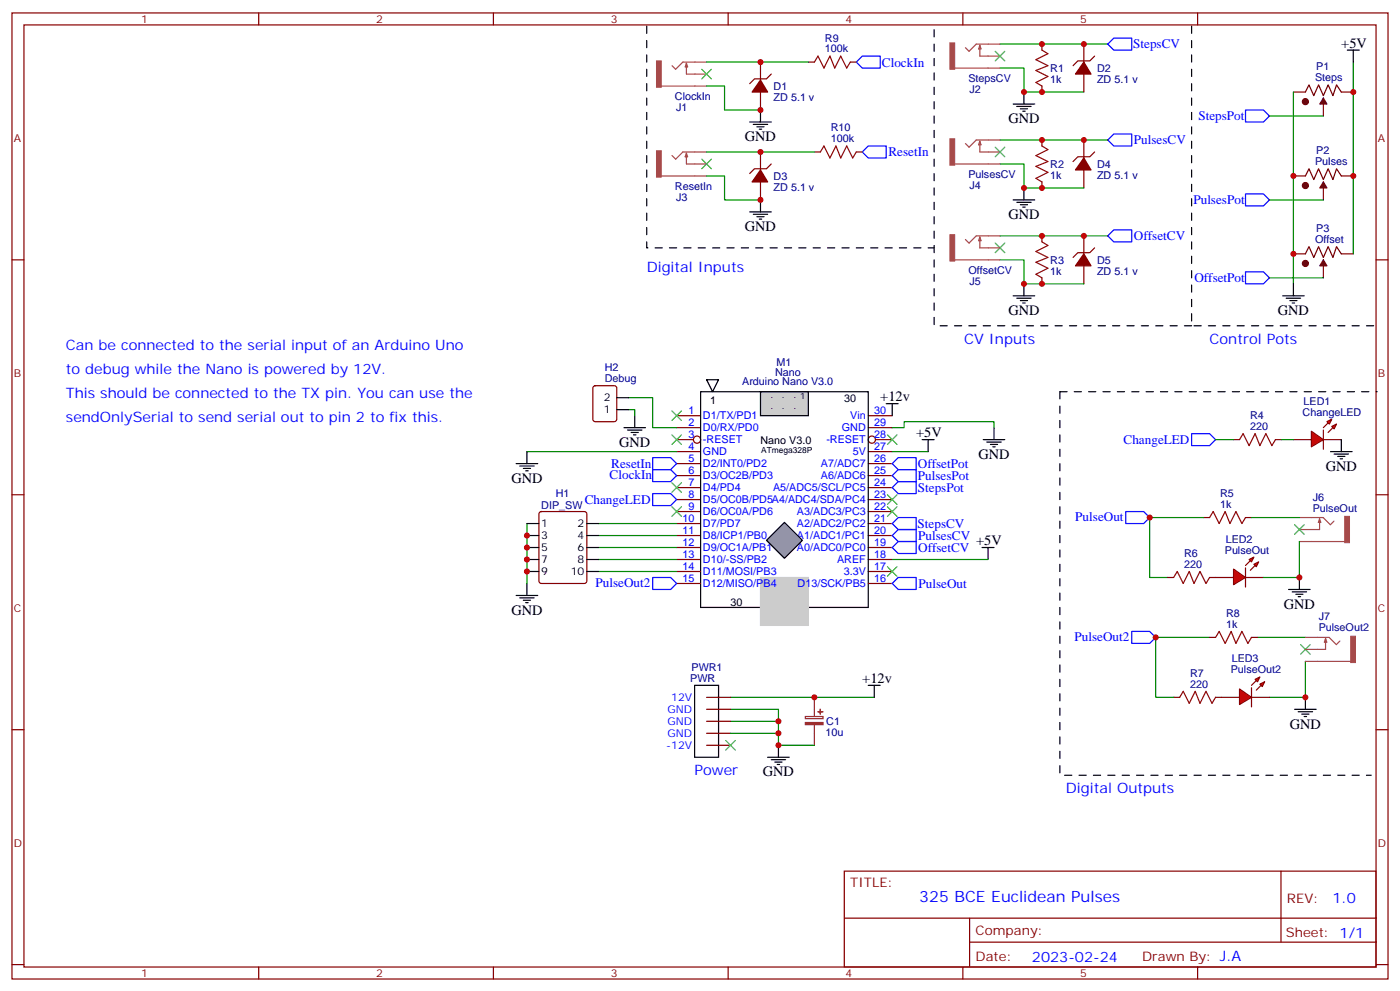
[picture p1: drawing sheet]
<svg xmlns="http://www.w3.org/2000/svg" width="412mm" height="292mm" viewBox="0 0 412 292" stroke-linecap="round" stroke-linejoin="round" font-family="sans-serif">
<g fill="none" stroke="#870000" stroke-width=".35">
<path d="M3.5 3.8h405.4v284.3h-405.4zM7.1 7.3h398.2v277.3h-398.2zM76.2 3.8v3.5M145.3 3.8v3.5M214.5 3.8v3.5M283.6 3.8v3.5M352.8 3.8v3.5M3.5 76.5h3.6M405.3 76.5h3.6M199.3 122.3h7.1M199.3 125.9h7.1M199.3 129.4h5"/>
<path d="M199.3 132.9h7.1M199.3 136.5h7.1M199.3 140h7.1M255.8 122.3h7M255.8 125.9h7M255.8 132.9h7M255.8 136.5h7M255.8 140h7M257.9 129.4h4.9M3.5 145.6h3.6M199.3 143.5h7.1M199.3 147h7.1"/>
<path d="M199.3 150.6h7.1M199.3 154.1h7.1M199.3 157.6h7.1M255.8 143.5h7M255.8 147h7M255.8 150.6h7M255.8 154.1h7M255.8 157.6h7M405.3 145.6h3.6M199.3 161.1h7.1M199.3 164.7h7.1M255.8 161.1h7"/>
<path d="M255.8 164.7h7M255.8 168.2h7M3.5 214.8h3.6M405.3 214.8h3.6M248.7 256.4h156.6v28.2h-156.6zM377.3 256.4v20.9M248.7 270.2h156.5M285.6 277.3h119.6M285.6 270.2v14.2M3.5 283.9h3.6M76.2 284.6v3.5M145.3 284.6v3.5"/>
<path d="M214.5 284.6v3.5M283.6 284.6v3.5M352.8 284.6v3.5M405.3 283.9h3.6"/>
<circle cx="205.3" cy="129.4" r="1.06"/>
<circle cx="256.8" cy="129.4" r="1.06"/>
</g>
<path d="M225.8 159l5.3-5.3 5.3 5.3-5.3 5.3z" fill="#999" stroke="#000" stroke-width=".35"/>
<path d="M224 115.3h14.1v7h-14.1z" fill="#ccc" stroke="#000" stroke-width=".35"/>
<path d="M206.4 115.3h49.4v63.5h-49.4zM208.1 111.8h3.6l-1.8 3.5z" fill="none" stroke="#000" stroke-width=".35"/>
<path d="M224 170h14.1v14.1h-14.1z" fill="#ccc" stroke="#ccc" stroke-width=".35"/>
<path d="M199.3 168.2h7.1M199.3 171.7h7.1M255.8 171.7h7" fill="none" stroke="#870000" stroke-width=".35"/>
<path d="M382.8 152.3h7l2.1 2.1 1-1M382.8 159.4h13.3M388.7 152.7v3.2h-5.9M388.7 152.7l.4 1h-.7z" fill="none" stroke="#a64a4a" stroke-width=".35"/>
<path d="M396.1 152h1.4v7.7h-1.4z" fill="#a64a4a" stroke="#a64a4a" stroke-width=".29"/>
<g fill="#f00" stroke="#870000" stroke-width=".35">
<path d="M363.4 167.5l3.5 2.5-3.5 2.1z"/>
<path d="M366.9 167.1v5.7z"/>
</g>
<g fill="#870000" stroke="#870000" stroke-width=".35">
<path d="M366.9 166.4l1.4-1.4z"/>
<path d="M368.3 167.9l1.4-1.5z"/>
</g>
<g fill="#f00" stroke="#870000" stroke-width=".35">
<path d="M367.9 164.7l1.5-.7-.7 1.4z"/>
<path d="M369.4 166.1l1.4-.7-.7 1.4z"/>
</g>
<path d="M381 27.1h3.5M389.8 30.6v3.5M395.1 27.1h3.5M354.5 152.3h1.8M366.9 152.3h1.8M344 170h1.7M356.3 170h7.1M366.9 170h5.3" fill="none" stroke="#870000" stroke-width=".35"/>
<path d="M289.3 161.1h3.5M291 161.1v3.6M379.6 173.5h6.3M380.6 174.2h4.3M381.7 174.9h2.1M382.4 175.6h.7M382.8 170v3.5" fill="none" stroke="#000" stroke-width=".35"/>
<path d="M356.3 152.3l1.1-1.7 1.7 3.5 1.8-3.5 1.4 3.5 1.8-3.5 1.7 3.5 1.1-1.8M345.7 170l1.1-1.8 1.7 3.5 1.8-3.5 1.4 3.5 1.8-3.5 1.7 3.5 1.1-1.7" fill="none" stroke="#a10000" stroke-width=".35"/>
<path d="M354.5 152.3h-15.8v17.7h5.3M368.7 152.3h14.1M382.8 159.4v10.6h-10.6M262.8 164.7h28.2" fill="none" stroke="#008700" stroke-width=".35"/>
<path d="M381.4 154.4l2.8 2.9M384.2 154.4l-2.8 2.9M261.4 166.8l2.8 2.8M264.2 166.8l-2.8 2.8" fill="none" stroke="#3c3" stroke-width=".35"/>
<path d="M331.6 150.6h5.3l1.8 1.7-1.8 1.8h-5.3zM262.8 171.7l1.8-1.7h5.3v3.5h-5.3z" fill="none" stroke="#00f" stroke-width=".35"/>
<circle cx="384.5" cy="29.9" r=".88" fill="#600" stroke="#600" stroke-width=".35"/>
<path d="M384.5 27.1l1.1-2.1 1.4 3.2 1.4-3.2 1.4 3.2 1.4-3.2 1.4 3.2 1.1-3.2 1.4 2.1" fill="none" stroke="#600" stroke-width=".35"/>
<path d="M389.8 28.9l1.1 1.7h-2.1z" fill="#600" stroke="#603" stroke-width=".35"/>
<path d="M381 51.8h3.5M389.8 55.3v3.5M395.1 51.8h3.5" fill="none" stroke="#870000" stroke-width=".35"/>
<circle cx="384.5" cy="54.6" r=".88" fill="#600" stroke="#600" stroke-width=".35"/>
<path d="M384.5 51.8l1.1-2.1 1.4 3.1 1.4-3.1 1.4 3.1 1.4-3.1 1.4 3.1 1.1-3.1 1.4 2.1" fill="none" stroke="#600" stroke-width=".35"/>
<path d="M389.8 53.6l1.1 1.7h-2.1z" fill="#600" stroke="#603" stroke-width=".35"/>
<path d="M381 74.7h3.5M389.8 78.2v3.6M395.1 74.7h3.5" fill="none" stroke="#870000" stroke-width=".35"/>
<circle cx="384.5" cy="77.5" r=".88" fill="#600" stroke="#600" stroke-width=".35"/>
<path d="M384.5 74.7l1.1-2.1 1.4 3.2 1.4-3.2 1.4 3.2 1.4-3.2 1.4 3.2 1.1-3.2 1.4 2.1" fill="none" stroke="#600" stroke-width=".35"/>
<path d="M389.8 76.5l1.1 1.7h-2.1z" fill="#600" stroke="#603" stroke-width=".35"/>
<path d="M294.6 13h31.7M398.6 18.3v56.4M294.6 20h7v7.1h17.7M373.9 34.1h15.9M381 27.1v56.4M294.6 41.2h31.7M294.6 48.3h7v7h17.7M373.9 58.8h15.9M294.6 69.4h31.7M294.6 76.5h7v7h17.7M373.9 81.8h15.9M358.1 129.4h5.3" fill="none" stroke="#008700" stroke-width=".35"/>
<g fill="none" stroke="#000" stroke-width=".35">
<path d="M396.9 14.7h3.5M398.6 14.7v3.6M298.4 30.6h6.4M299.5 31.3h4.2M300.6 32h2.1M301.3 32.7h.7M301.6 27.1v3.5M298.4 58.8h6.4M299.5 59.5h4.2M301.6 55.3v3.5M300.6 60.3h2.1M301.3 61h.7"/>
<path d="M298.4 87.1h6.4M299.5 87.8h4.2M300.6 88.5h2.1M301.3 89.2h.7M301.6 83.5v3.6M377.8 87.1h6.4M378.9 87.8h4.2M379.9 88.5h2.2M380.6 89.2h.8M381 83.5v3.6"/>
</g>
<g fill="none" stroke="#00f" stroke-width=".35">
<path d="M326.3 13l1.8-1.8h5.3v3.5h-5.3zM366.9 32.4h5.3l1.7 1.7-1.7 1.8h-5.3zM326.3 41.2l1.8-1.8h5.3v3.6h-5.3zM366.9 57.1h5.3l1.7 1.7-1.7 1.8h-5.3zM326.3 69.4l1.8-1.7h5.3v3.5h-5.3zM366.9 80h5.3l1.7 1.8-1.7 1.7h-5.3zM262.8 140l1.8-1.8h5.3v3.5h-5.3zM262.8 136.5l1.8-1.8h5.3v3.5h-5.3zM351 127.6h5.3l1.8 1.8-1.8 1.8h-5.3zM192.3 145.3h5.3l1.7 1.7-1.7 1.8h-5.3zM262.8 143.5l1.8-1.8h5.3v3.6h-5.3zM262.8 157.6l1.8-1.7h5.3v3.5h-5.3z"/>
<path d="M262.8 154.1l1.8-1.8h5.3v3.6h-5.3zM262.8 161.1l1.8-1.7h5.3v3.5h-5.3z"/>
</g>
<path d="M351 7.7v88.2h54.7M351 95.9h-75.8v-88.2" fill="none" stroke="#000" stroke-width=".35" stroke-dasharray="2.1 2.1"/>
<path d="M288.6 13.3v3.2h6M288.6 13.3l.4 1.1h-.7zM294.6 13h-7l-2.1 2.1-1.1-1.1M281.2 20h13.4M281.2 48.3h13.4M288.6 41.6v3.1h6M288.6 41.6l.4 1h-.7zM294.6 41.2h-7l-2.1 2.1-1.1-1M281.2 76.5h13.4M288.6 69.8v3.2h6M288.6 69.8l.4 1h-.7zM294.6 69.4h-7l-2.1 2.1-1.1-1" fill="none" stroke="#a64a4a" stroke-width=".35"/>
<g fill="#a64a4a" stroke="#a64a4a" stroke-width=".29">
<path d="M279.8 12.6h1.4v7.8h-1.4z"/>
<path d="M279.8 40.9h1.4v7.7h-1.4z"/>
<path d="M279.8 69.1h1.4v7.7h-1.4z"/>
</g>
<path d="M293.2 15.1l2.8 2.8M296 15.1l-2.8 2.8M293.2 43.3l2.8 2.8M296 43.3l-2.8 2.8M293.2 71.5l2.8 2.9M296 71.5l-2.8 2.9" fill="none" stroke="#3c3" stroke-width=".35"/>
<path d="M306.9 14.7l1.8 1.1-3.5 1.8 3.5 1.7-3.5 1.4 3.5 1.8-3.5 1.8 1.7 1M306.9 43l1.8 1-3.5 1.8 3.5 1.8-3.5 1.4 3.5 1.7-3.5 1.8 1.7 1.1M306.9 71.2l1.8 1-3.5 1.8 3.5 1.8-3.5 1.4 3.5 1.8-3.5 1.7 1.7 1.1M365.1 129.4l1.1-1.8 1.7 3.6 1.8-3.6 1.4 3.6 1.8-3.6 1.7 3.6 1.1-1.8" fill="none" stroke="#a10000" stroke-width=".35"/>
<g fill="none" stroke="#870000" stroke-width=".35">
<path d="M306.9 13v1.7M319.3 13v5.3M322.4 16.5l-1.4 1.4h-3.5l-1.4 1.4M306.9 25.3v1.8M319.3 21.8v5.3M306.9 41.2v1.8M306.9 53.6v1.7M319.3 41.2v5.3M319.3 50v5.3M322.4 44.7l-1.4 1.4h-3.5l-1.4 1.5M306.9 69.4v1.8M319.3 69.4v5.3"/>
<path d="M319.3 78.2v5.3M322.4 73l-1.4 1.4h-3.5l-1.4 1.4M306.9 81.8v1.7M363.4 129.4h1.7M375.7 129.4h1.8"/>
</g>
<g fill="#870000" stroke="#870000" stroke-width=".35">
<path d="M319.3 18.3l2.1 3.5h-4.6z"/>
<path d="M319.3 46.5l2.1 3.5h-4.6z"/>
<path d="M319.3 74.7l2.1 3.5h-4.6z"/>
</g>
<g fill="#f00" stroke="#870000" stroke-width=".35">
<path d="M386.3 126.9l3.5 2.5-3.5 2.1z"/>
<path d="M389.8 126.6v5.6z"/>
</g>
<g fill="#870000" stroke="#870000" stroke-width=".35">
<path d="M389.8 125.9l1.4-1.4z"/>
<path d="M391.2 127.3l1.4-1.4z"/>
</g>
<g fill="#f00" stroke="#870000" stroke-width=".35">
<path d="M390.9 124.1l1.4-.7-.7 1.4z"/>
<path d="M392.3 125.5l1.4-.7-.7 1.4z"/>
</g>
<g fill="none" stroke="#870000" stroke-width=".35">
<path d="M224 18.3v5.3M224 27.1v5.3M227.2 21.8l-1.4 1.4h-3.6l-1.4 1.4M224 44.7v5.3M224 53.6v5.2M227.2 48.3l-1.4 1.4h-3.6l-1.4 1.4M381 129.4h5.3M389.8 129.4h5.3M159 150.8l.5-.2h12.7l.6 .4 .1 20-.5 .7h-12.9l-.7-.4-.1-20zM356.3 187.6h1.8M368.7 187.6h1.7M208.1 205.2h7.1"/>
<path d="M208.1 208.8h7.1M208.1 212.3h7.1M208.1 215.8h7.1M208.1 219.4h7.1M345.7 205.2h1.8M358.1 205.2h1.7"/>
</g>
<g fill="none" stroke="#008700" stroke-width=".35">
<path d="M208.1 25.3h5.3v7.1h10.6M208.1 51.8h5.3v7h10.6M155.2 132.9h44.1M262.8 125.9h3.5v-1.8h26.5v1.8M262.8 132.9h10.6M377.5 129.4h3.5M155.2 154.1v17.6M176.4 154.1h22.9M176.4 157.6h22.9M176.4 161.1h22.9M176.4 164.7h22.9M176.4 168.2h22.9"/>
<path d="M356.3 187.6h-15.9v17.6h5.3M370.4 187.6h14.1M384.5 194.7v10.5h-10.6M215.2 208.8h14.1v10.6h10.6M215.2 205.2h42.3M215.2 212.3h14.1M215.2 215.8h14.1"/>
</g>
<g fill="none" stroke="#000" stroke-width=".35">
<path d="M220.8 35.9h6.4M221.9 36.6h4.2M223 37.3h2.1M223.7 38h.7M224 32.4v3.5M224 58.8v3.6M220.8 62.4h6.4M221.9 63.1h4.2M223 63.8h2.1M223.7 64.5h.7M261.1 118.8h3.5M262.8 118.8v3.5"/>
<path d="M152 136.5h6.4M153.1 137.2h4.2M154.2 137.9h2.1M154.9 138.6h.7M155.2 132.9v3.6M271.6 129.4h3.6M273.4 129.4v3.5M289.6 129.4h6.4M290.7 130.1h4.2M291.7 130.8h2.2M292.5 131.5h.7M292.8 125.9v3.5"/>
<path d="M391.9 132.9h6.4M393 133.6h4.2M394.1 134.3h2.1M394.8 135h.7M395.1 129.4v3.5M155.2 154.1h3.5M155.2 157.6h3.5M172.9 154.1h3.5M172.9 157.6h3.5M152 175.3h6.4M153.1 176h4.2M154.2 176.7h2.1"/>
<path d="M154.9 177.4h.7M155.2 171.7v3.6M155.2 161.1h3.5M155.2 164.7h3.5M155.2 168.2h3.5M172.9 161.1h3.5M172.9 164.7h3.5M172.9 168.2h3.5M204.6 201.7h7.1v21.2h-7.1zM229.3 219.4v3.5M255.8 201.7h3.5M257.5 201.7v3.5"/>
<path d="M381.4 208.8h6.3M382.4 209.5h4.2M383.5 210.2h2.1M384.2 210.9h.7M384.5 205.2v3.6M226.1 222.9h6.4M227.2 223.6h4.2M228.2 224.3h2.2M229 225h.7"/>
</g>
<path d="M190.5 7.7v65.3h84.7M312.2 115.3v112.9h91.7M312.2 115.3h93.5" fill="none" stroke="#000" stroke-width=".35" stroke-dasharray="2.1 2.1"/>
<path d="M202.2 18.6v3.2h5.9M202.2 18.6l.4 1.1h-.8zM208.1 18.3h-7l-2.1 2.1-1-1.1M194.8 25.3h13.3M194.8 51.8h13.3M202.2 45.1v3.2h5.9M202.2 45.1l.4 1h-.8zM208.1 44.7h-7l-2.1 2.1-1-1" fill="none" stroke="#a64a4a" stroke-width=".35"/>
<g fill="#a64a4a" stroke="#a64a4a" stroke-width=".29">
<path d="M193.4 17.9h1.4v7.8h-1.4z"/>
<path d="M193.4 44.4h1.4v7.7h-1.4z"/>
</g>
<g fill="none" stroke="#3c3" stroke-width=".35">
<path d="M206.7 20.4l2.8 2.8M209.5 20.4l-2.8 2.8M206.7 46.8l2.8 2.9M209.5 46.8l-2.8 2.9M197.9 120.9l2.8 2.9M197.9 128l2.8 2.8M200.7 120.9l-2.8 2.9M200.7 128l-2.8 2.8M261.4 128l2.8 2.8M264.2 128l-2.8 2.8M197.9 142.1l2.8 2.8M197.9 149.2l2.8 2.8"/>
<path d="M200.7 142.1l-2.8 2.8M200.7 149.2l-2.8 2.8M261.4 149.2l2.8 2.8M261.4 145.6l2.8 2.8M264.2 149.2l-2.8 2.8M264.2 145.6l-2.8 2.8M383.1 189.7l2.8 2.8M385.9 189.7l-2.8 2.8M213.8 217.9l2.8 2.9M216.6 217.9l-2.8 2.9"/>
</g>
<g fill="#870000" stroke="#870000" stroke-width=".35">
<path d="M224 23.6l2.1 3.5h-4.6z"/>
<path d="M224 50l2.1 3.6h-4.6z"/>
</g>
<path d="M252.2 18.3l1.8-1.8h5.3v3.5h-5.3zM254 44.7l1.8-1.7h5.3v3.5h-5.3zM192.3 138.2h5.3l1.7 1.8-1.7 1.7h-5.3zM192.3 134.7h5.3l1.7 1.8-1.7 1.7h-5.3zM333.4 185.8h5.3l1.7 1.8-1.7 1.8h-5.3z" fill="none" stroke="#00f" stroke-width=".35"/>
<path d="M237.2 210.9h5.2v.6h-5.2zM239.9 205.2v5.7M239.9 213.4v6" fill="none" stroke="#8c2424" stroke-width=".35"/>
<g fill="#8c2424" stroke="#8c2424" stroke-width=".35">
<path d="M237.2 212.7h5.2v.6h-5.2z"/>
<path d="M240.9 209.5h1.5z"/>
<path d="M241.6 208.8l.1 1.4z"/>
</g>
<path d="M358.1 187.6l1-1.8 1.8 3.6 1.8-3.6 1.4 3.6 1.7-3.6 1.8 3.6 1.1-1.8M347.5 205.2l1-1.7 1.8 3.5 1.8-3.5 1.4 3.5 1.7-3.5 1.8 3.5 1.1-1.8" fill="none" stroke="#a10000" stroke-width=".35"/>
<g fill="#f00" stroke="#870000" stroke-width=".35">
<path d="M365.1 202.8l3.6 2.4-3.6 2.2z"/>
<path d="M368.7 202.4v5.7z"/>
</g>
<g fill="#870000" stroke="#870000" stroke-width=".35">
<path d="M368.7 201.7l1.4-1.4z"/>
<path d="M370.1 203.1l1.4-1.4z"/>
</g>
<g fill="#f00" stroke="#870000" stroke-width=".35">
<path d="M369.7 200l1.4-.8-.7 1.5z"/>
<path d="M371.1 201.4l1.4-.7-.7 1.4z"/>
</g>
<path d="M238.1 18.3h1.8M250.5 18.3h1.7M239.9 44.7h1.8M252.2 44.7h1.8M174.9 113.7l.4-.2h5.7l.6 .5 .1 9.4-.5 .7h-5.9l-.6-.5-.1-9.4zM359.8 205.2h5.3M368.7 205.2h5.2" fill="none" stroke="#870000" stroke-width=".35"/>
<path d="M384.5 187.6h7l2.1 2.1 1.1-1M384.5 194.7h13.4M390.5 188v3.1h-6M390.5 188l.3 1h-.7z" fill="none" stroke="#a64a4a" stroke-width=".35"/>
<path d="M397.9 187.3h1.4v7.7h-1.4z" fill="#a64a4a" stroke="#a64a4a" stroke-width=".29"/>
<path d="M192.3 170h5.3l1.7 1.7-1.7 1.8h-5.3z" fill="none" stroke="#00f" stroke-width=".35"/>
<path d="M208.1 18.3h30M208.1 44.7h31.8M185.2 117.1h7.1v8.8h7M185.2 120.6h1.8v1.7" fill="none" stroke="#008700" stroke-width=".35"/>
<path d="M181.7 117.1h3.5M181.7 120.6h3.5M183.8 125.9h6.3M184.9 126.6h4.2M185.9 127.3h2.1M186.6 128h.7M187 122.3v3.6" fill="none" stroke="#000" stroke-width=".35"/>
<path d="M239.9 18.3l1-1.8 1.8 3.5 1.8-3.5 1.4 3.5 1.7-3.5 1.8 3.5 1.1-1.7M241.7 44.7l1-1.7 1.8 3.5 1.7-3.5 1.4 3.5 1.8-3.5 1.8 3.5 1-1.8" fill="none" stroke="#a10000" stroke-width=".35"/>
<g fill="#c00">
<circle cx="382.8" cy="170" r=".88"/>
<circle cx="338.7" cy="152.3" r=".88"/>
<circle cx="398.6" cy="51.8" r=".88"/>
<circle cx="398.6" cy="27.1" r=".88"/>
<circle cx="381" cy="51.8" r=".88"/>
<circle cx="381" cy="74.7" r=".88"/>
<circle cx="301.6" cy="27.1" r=".88"/>
<circle cx="306.9" cy="27.1" r=".88"/>
<circle cx="306.9" cy="13" r=".88"/>
<circle cx="319.3" cy="13" r=".88"/>
<circle cx="319.3" cy="41.2" r=".88"/>
<circle cx="306.9" cy="41.2" r=".88"/>
<circle cx="306.9" cy="55.3" r=".88"/>
<circle cx="301.6" cy="55.3" r=".88"/>
<circle cx="319.3" cy="69.4" r=".88"/>
<circle cx="306.9" cy="69.4" r=".88"/>
<circle cx="306.9" cy="83.5" r=".88"/>
<circle cx="301.6" cy="83.5" r=".88"/>
<circle cx="239.9" cy="205.2" r=".88"/>
<circle cx="229.3" cy="212.3" r=".88"/>
<circle cx="229.3" cy="219.4" r=".88"/>
<circle cx="229.3" cy="215.8" r=".88"/>
<circle cx="224" cy="58.8" r=".88"/>
<circle cx="224" cy="32.4" r=".88"/>
<circle cx="155.2" cy="157.6" r=".88"/>
<circle cx="155.2" cy="161.1" r=".88"/>
<circle cx="155.2" cy="164.7" r=".88"/>
<circle cx="155.2" cy="168.2" r=".88"/>
<circle cx="340.4" cy="187.6" r=".88"/>
<circle cx="384.5" cy="205.2" r=".88"/>
<circle cx="224" cy="18.3" r=".88"/>
<circle cx="224" cy="44.7" r=".88"/>
</g>
<text font-size="4.6" fill="#00f" x="270.8" y="265.4">325 BCE Euclidean Pulses</text>
<g font-size="4.2">
<text x="395.1" y="14">+5V</text>
<text x="219.4" y="41.6">GND</text>
<text x="297" y="36.3">GND</text>
<text x="297" y="64.5">GND</text>
<text x="219.4" y="68">GND</text>
<text x="297" y="92.7">GND</text>
<text x="376.4" y="92.7">GND</text>
<text x="259.3" y="118.1">+12v</text>
<text x="182.4" y="131.5">GND</text>
<text x="269.9" y="128.7">+5V</text>
<text x="288.2" y="135">GND</text>
<text x="150.6" y="142.1">GND</text>
<text x="390.5" y="138.6">GND</text>
<text x="287.5" y="160.4">+5V</text>
<text x="378.2" y="179.1">GND</text>
<text x="150.6" y="180.9">GND</text>
<text x="254" y="201">+12v</text>
<text x="379.9" y="214.4">GND</text>
<text x="224.7" y="228.5">GND</text>
</g>
<g font-size="4.2" fill="#00f">
<text x="190.5" y="80">Digital Inputs</text>
<text x="284" y="101.2">CV Inputs</text>
<text x="356.3" y="101.2">Control Pots</text>
<text x="19.4" y="102.9">Can be connected to the serial input of an Arduino Uno</text>
<text x="19.4" y="110">to debug while the Nano is powered by 12V.</text>
<text x="19.4" y="117.1">This should be connected to the TX pin. You can use the</text>
<text x="19.4" y="124.1">sendOnlySerial to send serial out to pin 2 to fix this.</text>
<text x="204.6" y="228.2">Power</text>
<text x="314" y="233.5">Digital Outputs</text>
<text x="392.5" y="265.7">1.0</text>
<text x="304" y="283">2023-02-24</text>
</g>
<g font-size="3.9" fill="#00f">
<text x="333.8" y="14.2">StepsCV</text>
<text x="259.8" y="19.6">ClockIn</text>
<text x="353" y="35.4">StepsPot</text>
<text x="261.7" y="45.9">ResetIn</text>
<text x="334" y="42.5">PulsesCV</text>
<text x="351.5" y="60">PulsesPot</text>
<text x="334" y="70.7">OffsetCV</text>
<text x="351.8" y="83">OffsetPot</text>
<text x="331" y="130.7">ChangeLED</text>
<text x="180.1" y="137.7">ResetIn</text>
<text x="270.4" y="137.8">OffsetPot</text>
<text x="179.6" y="141.1">ClockIn</text>
<text x="270.4" y="141.3">PulsesPot</text>
<text x="172.2" y="148.3">ChangeLED</text>
<text x="270.4" y="144.8">StepsPot</text>
<text x="270.3" y="155.3">StepsCV</text>
<text x="316.8" y="153.4">PulseOut</text>
<text x="270.5" y="158.8">PulsesCV</text>
<text x="270.5" y="162.3">OffsetCV</text>
<text x="175.4" y="172.9">PulseOut2</text>
<text x="270.6" y="173">PulseOut</text>
<text x="316.5" y="188.8">PulseOut2</text>
</g>
<g font-size="3.9" fill="#800">
<text x="250.5" y="261">TITLE:</text>
<text x="379.1" y="265.7">REV:</text>
<text x="287.4" y="275.2">Company:</text>
<text x="378.7" y="275.8">Sheet: 1/1</text>
<text x="287.4" y="282.9">Date:</text>
<text x="336.4" y="282.9">Drawn By: J.A</text>
</g>
<g font-size="3.2" fill="#800">
<text x="41.6" y="6.8">1</text>
<text x="110.8" y="6.8">2</text>
<text x="179.9" y="6.8">3</text>
<text x="249.1" y="6.8">4</text>
<text x="318.2" y="6.8">5</text>
<text x="4.1" y="41.9">A</text>
<text x="405.9" y="41.9">A</text>
<text x="4.1" y="111.1">B</text>
<text x="405.9" y="111.1">B</text>
<text x="4.1" y="180.2">C</text>
<text x="405.9" y="180.2">C</text>
<text x="4.1" y="249.3">D</text>
<text x="405.9" y="249.3">D</text>
<text x="41.6" y="287.6">1</text>
<text x="110.8" y="287.6">2</text>
<text x="179.9" y="287.6">3</text>
<text x="249.1" y="287.6">4</text>
<text x="318.2" y="287.6">5</text>
</g>
<g font-size="3.2" fill="#000080">
<text x="243" y="15.5">100k</text>
<text x="243" y="12.2">R9</text>
<text x="309.4" y="21.2">R1</text>
<text x="323.1" y="21.2">D2</text>
<text x="387.4" y="23.9">Steps</text>
<text x="387.7" y="20.7">P1</text>
<text x="198.8" y="29.6">ClockIn</text>
<text x="227.9" y="29.7">ZD 5.1 v</text>
<text x="227.9" y="26.5">D1</text>
<text x="285.3" y="24.3">StepsCV</text>
<text x="285.6" y="27.4">J2</text>
<text x="309.4" y="24.4">1k</text>
<text x="323.1" y="24.4">ZD 5.1 v</text>
<text x="199.2" y="32.7">J1</text>
<text x="244.8" y="41.9">100k</text>
<text x="244.8" y="38.7">R10</text>
<text x="387.7" y="45.4">P2</text>
<text x="227.9" y="52.9">D3</text>
<text x="285.3" y="52.5">PulsesCV</text>
<text x="309.4" y="52.6">1k</text>
<text x="309.4" y="49.4">R2</text>
<text x="323.1" y="52.6">ZD 5.1 v</text>
<text x="323.1" y="49.4">D4</text>
<text x="387.4" y="48.6">Pulses</text>
<text x="198.8" y="56">ResetIn</text>
<text x="199.2" y="59.2">J3</text>
<text x="227.9" y="56.1">ZD 5.1 v</text>
<text x="285.6" y="55.7">J4</text>
<text x="387.4" y="71.5">Offset</text>
<text x="387.7" y="68.4">P3</text>
<text x="309.4" y="77.6">R3</text>
<text x="323.1" y="77.6">D5</text>
<text x="285.3" y="80.7">OffsetCV</text>
<text x="285.6" y="83.9">J5</text>
<text x="309.4" y="80.8">1k</text>
<text x="323.1" y="80.8">ZD 5.1 v</text>
<text x="228.8" y="107.8">M1</text>
<text x="178.2" y="112.5">Debug</text>
<text x="178.2" y="109.3">H2</text>
<text x="218.6" y="113.4">Arduino Nano V3.0</text>
<text x="228.3" y="110.7">Nano</text>
<text x="384" y="119.1">LED1</text>
<text x="368.2" y="123.4">R4</text>
<text x="383.7" y="122.3">ChangeLED</text>
<text x="368.2" y="126.6">220</text>
<text x="159.4" y="149.9">DIP_SW</text>
<text x="163.7" y="146.3">H1</text>
<text x="359.4" y="149.5">1k</text>
<text x="359.4" y="146.3">R5</text>
<text x="386.7" y="147.3">J6</text>
<text x="386.7" y="150.6">PulseOut</text>
<text x="361.1" y="159.7">LED2</text>
<text x="348.8" y="167.1">220</text>
<text x="348.8" y="163.9">R6</text>
<text x="360.8" y="162.9">PulseOut</text>
<text x="361.2" y="184.8">1k</text>
<text x="361.2" y="181.6">R8</text>
<text x="388.4" y="185.8">PulseOut2</text>
<text x="388.5" y="182.6">J7</text>
<text x="203.7" y="197.5">PWR1</text>
<text x="362.8" y="195">LED3</text>
<text x="203.3" y="200.7">PWR</text>
<text x="350.6" y="202.4">220</text>
<text x="350.6" y="199.2">R7</text>
<text x="362.6" y="198.2">PulseOut2</text>
<text x="243.4" y="213.4">C1</text>
<text x="243.1" y="216.7">10u</text>
</g>
<g font-size="3.2">
<text x="177.9" y="118.1">2</text>
<text x="209.2" y="119">1</text>
<text x="226.8" y="117.2">.</text>
<text x="230.2" y="117.2">.</text>
<text x="233.6" y="117.2">.</text>
<text x="248.7" y="118.3">30</text>
<text x="177.9" y="121.6">1</text>
<text x="226.8" y="120.4">.</text>
<text x="230.2" y="120.4">.</text>
<text x="233.6" y="120.4">.</text>
<text x="224" y="130.6">Nano V3.0</text>
<text x="159.5" y="155.2">1</text>
<text x="170.1" y="155.2">2</text>
<text x="159.5" y="158.7">3</text>
<text x="170.1" y="158.7">4</text>
<text x="159.5" y="162.2">5</text>
<text x="159.5" y="165.7">7</text>
<text x="170.1" y="162.2">6</text>
<text x="170.1" y="165.7">8</text>
<text x="159.5" y="169.3">9</text>
<text x="168.1" y="169.3">10</text>
<text x="215.2" y="178.3">30</text>
</g>
<g font-size="3.2" fill="#00f">
<text x="202.8" y="122">1</text>
<text x="202.8" y="125.5">2</text>
<text x="207.1" y="123.4">D1/TX/PD1</text>
<text x="250.5" y="123.4">Vin</text>
<text x="257.5" y="125.5">29</text>
<text x="257.5" y="122">30</text>
<text x="202.8" y="129">3</text>
<text x="207.1" y="126.9">D0/RX/PD0</text>
<text x="207.1" y="130.5">-RESET</text>
<text x="243.4" y="130.5">-RESET</text>
<text x="248" y="126.9">GND</text>
<text x="257.5" y="129">28</text>
<text x="202.8" y="132.6">4</text>
<text x="202.8" y="136.1">5</text>
<text x="207.1" y="134">GND</text>
<text x="207.1" y="137.5">D2/INT0/PD2</text>
<text x="241.8" y="137.5">A7/ADC7</text>
<text x="251.2" y="134">5V</text>
<text x="257.5" y="136.1">26</text>
<text x="257.5" y="132.6">27</text>
<text x="202.8" y="139.6">6</text>
<text x="202.8" y="143.2">7</text>
<text x="207.1" y="141">D3/OC2B/PD3</text>
<text x="241.8" y="141">A6/ADC6</text>
<text x="257.5" y="143.2">24</text>
<text x="257.5" y="139.6">25</text>
<text x="202.8" y="146.7">8</text>
<text x="207.1" y="144.6">D4/PD4</text>
<text x="207.1" y="148.1">D5/OC0B/PD5A4/ADC4/SDA/PC4</text>
<text x="227.7" y="144.6">A5/ADC5/SCL/PC5</text>
<text x="257.5" y="146.7">23</text>
<text x="201.1" y="153.7">10</text>
<text x="202.8" y="150.2">9</text>
<text x="207.1" y="151.6">D6/OC0A/PD6</text>
<text x="207.1" y="155.2">D7/PD7</text>
<text x="234.8" y="155.2">A2/ADC2/PC2</text>
<text x="234.8" y="151.6">A3/ADC3/PC3</text>
<text x="257.5" y="153.7">21</text>
<text x="257.5" y="150.2">22</text>
<text x="201.1" y="157.3">11</text>
<text x="201.1" y="160.8">12</text>
<text x="207.1" y="158.7">D8/ICP1/PB0</text>
<text x="234.8" y="158.7">A1/ADC1/PC1</text>
<text x="257.5" y="160.8">19</text>
<text x="257.5" y="157.3">20</text>
<text x="201.1" y="164.3">13</text>
<text x="201.1" y="167.9">14</text>
<text x="207.1" y="162.2">D9/OC1A/PB1</text>
<text x="207.1" y="165.7">D10/-SS/PB2</text>
<text x="234.8" y="162.2">A0/ADC0/PC0</text>
<text x="246.6" y="165.7">AREF</text>
<text x="257.5" y="167.9">17</text>
<text x="257.5" y="164.3">18</text>
<text x="201.1" y="171.4">15</text>
<text x="207.1" y="169.3">D11/MOSI/PB3</text>
<text x="207.1" y="172.8">D12/MISO/PB4</text>
<text x="234.9" y="172.8">D13/SCK/PB5</text>
<text x="248.5" y="169.3">3.3V</text>
<text x="257.5" y="171.4">16</text>
<text x="196.6" y="209.8">GND</text>
<text x="197.7" y="206.3">12V</text>
<text x="196.6" y="213.4">GND</text>
<text x="196.3" y="220.4">-12V</text>
<text x="196.6" y="216.9">GND</text>
</g>
<g font-size="2.5">
<text x="235.7" y="117.6">1</text>
<text x="224.2" y="133.5">ATmega328P</text>
</g>
</svg>
